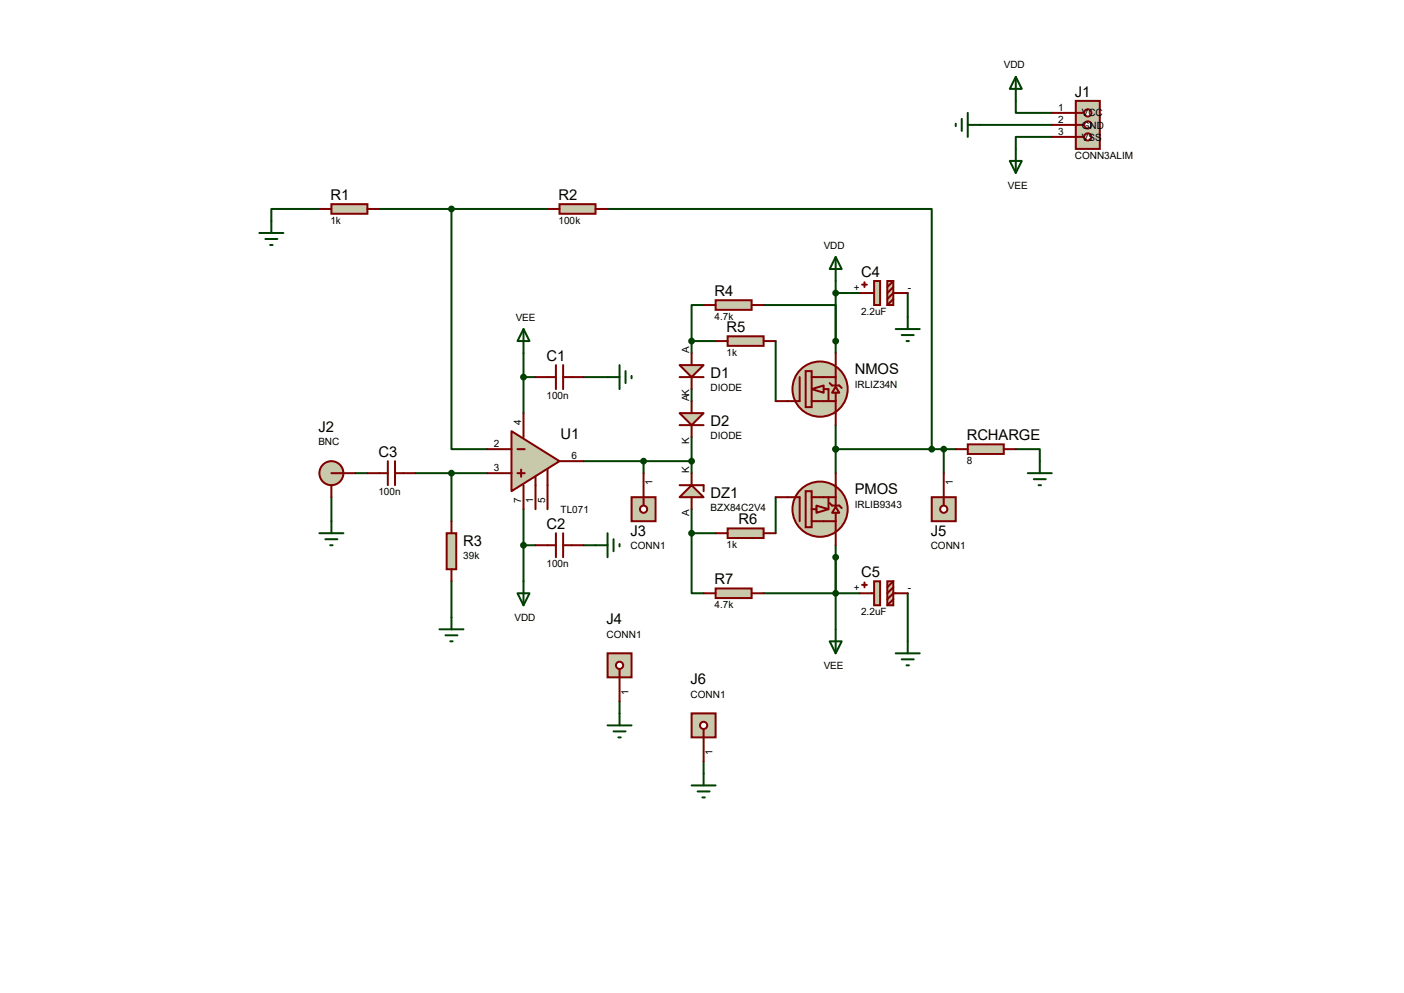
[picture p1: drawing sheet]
<svg xmlns="http://www.w3.org/2000/svg" width="297mm" height="210mm" viewBox="0 0 297 210" stroke-linecap="round" stroke-linejoin="round" font-family="sans-serif">
<path d="M176.8 89.9v10.2M214.9 95h5.1v2.5" fill="none" stroke="#004000" stroke-width=".42"/>
<circle cx="176.8" cy="95" r=".21" fill="#004000"/>
<g fill="none" stroke="#004000" stroke-width=".42">
<path d="M207.3 26.4h15.2M214.9 21.3v2.6h7.6M222.5 29h-7.6v2.5M67.6 44.2h-10.2v2.5M80.3 44.2h35.5M95.5 44.2v50.8h7.6M128.5 44.2h68.6v50.8M176.8 59.4v15.3M110.7 79.8h2.6M110.7 74.7v12.7M123.4 79.8h5.1M146.3 72.1v2.6"/>
<path d="M146.3 72.1h5.1M148.8 64.5h-2.5v7.6M161.5 64.5h15.3v7.6M164.1 72.1v12.7M176.8 62h5.1M192 62v5.1M123.4 97.5h22.9M136.1 97.5v2.6M146.3 82.3v2.5M146.3 92.5v7.6M176.8 95h25.4M199.6 95v5.1"/>
<path d="M70.1 105.2v5M75.2 100.1h2.5M87.9 100.1h15.2M95.5 100.1v10.1M110.7 115.3h2.6M110.7 107.7v15.2M123.4 115.3h2.6M146.3 112.8v12.7h2.5M146.3 107.7v5.1M146.3 112.8h5.1M164.1 105.2v7.6M176.8 117.9v7.6h-15.3"/>
<path d="M176.8 115.3v17.8M95.5 122.9v7.7M176.8 125.5h5.1M192 125.5v10.1M131.1 148.3v2.6M148.8 161v2.6"/>
</g>
<path d="M204.7 94h7.6v2h-7.6z" fill="#c8c8aa" stroke="#800000" stroke-width=".42"/>
<path d="M202.2 95h2.5M212.3 95h2.6" fill="none" stroke="#800000" stroke-width=".42"/>
<g fill="#c8c8aa" stroke="#800000" stroke-width=".42">
<path d="M171.7 82.3l2.5-.8v1.6z"/>
<path d="M170.4 78.5h1.3v7.6h-1.3z"/>
<circle cx="173.5" cy="82.3" r="5.8"/>
</g>
<path d="M169.2 79.8v5h-2.6M171.7 79.8h5.1M171.7 84.8h5.1M174.2 82.3h1.1v2.5" fill="none" stroke="#800000" stroke-width=".42"/>
<path d="M176.8 81.8l.7 1.3h-1.5z" fill="#c8c8aa" stroke="#800000" stroke-width=".42"/>
<path d="M176.8 74.7v2.5M176.8 77.5v4M164.1 84.8h2.5M175.5 81l.5 .5h1.5l.6 .5M176.8 83.1v6.8" fill="none" stroke="#800000" stroke-width=".42"/>
<g fill="#c8c8aa" stroke="#800000" stroke-width=".42">
<path d="M172.7 106.9l2.6 .8-2.6 .8z"/>
<path d="M170.4 103.9h1.3v7.6h-1.3z"/>
<circle cx="173.5" cy="107.7" r="5.8"/>
</g>
<path d="M166.6 105.2h2.6v5M171.7 105.2h5.1M171.7 110.2h5.1M171.7 107.7h1M175.3 105.2v2.5" fill="none" stroke="#800000" stroke-width=".42"/>
<path d="M176.8 107.2l.7 1.3h-1.5z" fill="#c8c8aa" stroke="#800000" stroke-width=".42"/>
<path d="M164.1 105.2h2.5M175.5 106.4l.5 .5h1.5l.6 .5M176.8 100.1v6.8M176.8 108.5v4M176.8 112.8v2.5" fill="none" stroke="#800000" stroke-width=".42"/>
<path d="M220 97.5v2.6M217.4 100.1h5.1M218.7 101.3h2.5M219.7 102.6h.5" fill="none" stroke="#004000" stroke-width=".42"/>
<circle cx="176.8" cy="95" r=".51" fill="#004000" stroke="#004000" stroke-width=".42"/>
<path d="M143.8 87.4h5l-2.5 2.5z" fill="#c8c8aa" stroke="#800000" stroke-width=".42"/>
<path d="M143.8 89.9h5M146.3 84.8v2.6M146.3 89.9v2.6" fill="none" stroke="#800000" stroke-width=".42"/>
<path d="M143.8 105.2l2.5-2.6 2.5 2.6z" fill="#c8c8aa" stroke="#800000" stroke-width=".42"/>
<path d="M143.8 102.6h5v1.3M146.3 100.1v2.5M146.3 105.2v2.5" fill="none" stroke="#800000" stroke-width=".42"/>
<path d="M143.8 77.2h5l-2.5 2.6z" fill="#c8c8aa" stroke="#800000" stroke-width=".42"/>
<path d="M143.8 79.8h5M146.3 74.7v2.5M146.3 79.8v2.5" fill="none" stroke="#800000" stroke-width=".42"/>
<path d="M151.4 124.5h7.6v2h-7.6z" fill="#c8c8aa" stroke="#800000" stroke-width=".42"/>
<path d="M148.8 125.5h2.6M159 125.5h2.5" fill="none" stroke="#800000" stroke-width=".42"/>
<path d="M151.4 63.5h7.6v2h-7.6z" fill="#c8c8aa" stroke="#800000" stroke-width=".42"/>
<path d="M148.8 64.5h2.6M159 64.5h2.5" fill="none" stroke="#800000" stroke-width=".42"/>
<circle cx="176.8" cy="117.9" r=".51" fill="#004000" stroke="#004000" stroke-width=".42"/>
<path d="M153.9 71.1h7.6v2.1h-7.6z" fill="#c8c8aa" stroke="#800000" stroke-width=".42"/>
<path d="M151.4 72.1h2.5M161.5 72.1h2.6" fill="none" stroke="#800000" stroke-width=".42"/>
<path d="M153.9 111.8h7.6v2h-7.6z" fill="#c8c8aa" stroke="#800000" stroke-width=".42"/>
<path d="M151.4 112.8h2.5M161.5 112.8h2.6" fill="none" stroke="#800000" stroke-width=".42"/>
<g fill="#004000" stroke="#004000" stroke-width=".42">
<circle cx="146.3" cy="72.1" r=".51"/>
<circle cx="146.3" cy="112.8" r=".51"/>
</g>
<path d="M176.8 54.4l1.3 2.5h-2.6zM176.8 54.4v5M175.5 135.6h2.6l-1.3 2.6zM176.8 133.1v5.1" fill="none" stroke="#004000" stroke-width=".42"/>
<path d="M94.5 112.8h2v7.6h-2z" fill="#c8c8aa" stroke="#800000" stroke-width=".42"/>
<path d="M82 97.5v5.1M83.6 97.5v5.1M77.7 100.1h4.3M83.6 100.1h4.3M95.5 110.2v2.6M95.5 120.4v2.5" fill="none" stroke="#800000" stroke-width=".42"/>
<path d="M118.4 43.2h7.6v2h-7.6z" fill="#c8c8aa" stroke="#800000" stroke-width=".42"/>
<path d="M115.8 44.2h2.6M126 44.2h2.5" fill="none" stroke="#800000" stroke-width=".42"/>
<path d="M70.1 43.2h7.6v2h-7.6z" fill="#c8c8aa" stroke="#800000" stroke-width=".42"/>
<path d="M67.6 44.2h2.5M77.7 44.2h2.6" fill="none" stroke="#800000" stroke-width=".42"/>
<path d="M54.9 49.3h5M56.1 50.5h2.6M57.1 51.8h.6M57.4 46.7v2.6M93 133.1h5M94.2 134.4h2.6M95.2 135.6h.6M95.5 130.6v2.5" fill="none" stroke="#004000" stroke-width=".42"/>
<g fill="#004000" stroke="#004000" stroke-width=".42">
<circle cx="197.1" cy="95" r=".51"/>
<circle cx="95.5" cy="44.2" r=".51"/>
<circle cx="95.5" cy="100.1" r=".51"/>
<circle cx="146.3" cy="97.5" r=".51"/>
</g>
<path d="M108.2 91.2l10.2 6.3-10.2 6.4z" fill="#c8c8aa" stroke="#800000" stroke-width=".42"/>
<path d="M103.1 95h5.1M109.5 95h1.5M110.2 99.3v1.5M110.7 87.4v5.1M115.8 99.3v8.4M118.4 97.5h5M103.1 100.1h5.1M109.5 100.1h1.5M110.7 102.6v5.1M113.3 100.8v6.9" fill="none" stroke="#800000" stroke-width=".42"/>
<path d="M110.7 69.6l1.3 2.5h-2.5zM110.7 69.6v5.1M109.5 125.5h2.5l-1.3 2.5zM110.7 122.9v5.1" fill="none" stroke="#004000" stroke-width=".42"/>
<path d="M227.6 21.3h5.1v10.2h-5.1z" fill="#c8c8aa" stroke="#800000" stroke-width=".42"/>
<path d="M227.6 23.9h1.8" fill="none" stroke="#800000" stroke-width=".42"/>
<circle cx="230.1" cy="23.9" r=".76" fill="#fff" stroke="#800000" stroke-width=".42"/>
<path d="M227.6 26.4h1.8" fill="none" stroke="#800000" stroke-width=".42"/>
<circle cx="230.1" cy="26.4" r=".76" fill="#fff" stroke="#800000" stroke-width=".42"/>
<path d="M227.6 29h1.8" fill="none" stroke="#800000" stroke-width=".42"/>
<circle cx="230.1" cy="29" r=".76" fill="#fff" stroke="#800000" stroke-width=".42"/>
<path d="M222.5 23.9h5.1M222.5 26.4h5.1M222.5 29h5.1" fill="none" stroke="#800000" stroke-width=".42"/>
<path d="M214.9 16.3l1.3 2.5h-2.6zM214.9 16.3v5M202.2 26.2v.5M203.5 25.1v2.6M204.7 26.4h2.6M204.7 23.9v5.1M213.6 34h2.6l-1.3 2.6zM214.9 31.5v5.1" fill="none" stroke="#004000" stroke-width=".42"/>
<g fill="#c8c8aa" stroke="#800000" stroke-width=".42">
<path d="M184.9 122.9h1.3v5.1h-1.3z"/>
<path d="M187.7 122.9h1.3v5.1h-1.3z"/>
</g>
<path d="M181.9 125.5h3M182.4 123.7h1M182.9 123.2v1M189 122.9l-1.3 1.3M189 124.2l-1.3 1.3M189 126.7l-1.3 1.3M192 125.5h-3l-1.3 1.2" fill="none" stroke="#800000" stroke-width=".42"/>
<g fill="#c8c8aa" stroke="#800000" stroke-width=".42">
<path d="M184.9 59.4h1.3v5.1h-1.3z"/>
<path d="M187.7 59.4h1.3v5.1h-1.3z"/>
</g>
<g fill="none" stroke="#800000" stroke-width=".42">
<path d="M182.9 59.7v1M189 59.4l-1.3 1.3M113.3 79.8h4.3M117.6 77.2v5.1M119.1 77.2v5.1M119.1 79.8h4.3M181.9 62h3M182.4 60.2h1M189 60.7l-1.3 1.3M189 63.2l-1.3 1.3M192 62h-3l-1.3 1.2M113.3 115.3h4.3"/>
<path d="M117.6 112.8v5.1M119.1 112.8v5.1M119.1 115.3h4.3"/>
</g>
<circle cx="70.1" cy="100.1" r="2.54" fill="#c8c8aa" stroke="#800000" stroke-width=".42"/>
<path d="M70.1 100.1h5.1M70.1 102.6v2.6" fill="none" stroke="#800000" stroke-width=".42"/>
<path d="M67.6 112.8h5M68.8 114h2.6M69.8 115.3h.6M70.1 110.2v2.6" fill="none" stroke="#004000" stroke-width=".42"/>
<path d="M133.6 105.2h5.1v5h-5.1z" fill="#c8c8aa" stroke="#800000" stroke-width=".42"/>
<path d="M136.1 105.2v1.7" fill="none" stroke="#800000" stroke-width=".42"/>
<circle cx="136.1" cy="107.7" r=".76" fill="#fff" stroke="#800000" stroke-width=".42"/>
<path d="M136.1 100.1v5.1" fill="none" stroke="#800000" stroke-width=".42"/>
<path d="M128.5 138.2h5.1v5.1h-5.1z" fill="#c8c8aa" stroke="#800000" stroke-width=".42"/>
<path d="M131.1 141.5v1.8" fill="none" stroke="#800000" stroke-width=".42"/>
<circle cx="131.1" cy="140.7" r=".76" fill="#fff" stroke="#800000" stroke-width=".42"/>
<path d="M131.1 143.3v5" fill="none" stroke="#800000" stroke-width=".42"/>
<g fill="#004000" stroke="#004000" stroke-width=".42">
<circle cx="176.8" cy="72.1" r=".51"/>
<circle cx="176.8" cy="125.5" r=".51"/>
<circle cx="110.7" cy="115.3" r=".51"/>
<circle cx="110.7" cy="79.8" r=".51"/>
<circle cx="136.1" cy="97.5" r=".51"/>
</g>
<g fill="none" stroke="#004000" stroke-width=".42">
<path d="M128.5 79.8h2.6M131.1 77.2v5.1M132.3 78.5v2.5M133.6 79.5v.5M189.5 69.6h5.1M190.8 70.9h2.5M191.8 72.1h.5M192 67.1v2.5M126 115.3h2.5M128.5 112.8v5.1M129.8 114v2.6M131.1 115.1v.5"/>
<path d="M189.5 138.2h5.1M190.8 139.4h2.5M192 135.6v2.6M128.5 153.4h5.1M129.8 154.7h2.5M130.8 156h.5M131.1 150.9v2.5M191.8 140.7h.5"/>
</g>
<path d="M197.1 105.2h5.1v5h-5.1z" fill="#c8c8aa" stroke="#800000" stroke-width=".42"/>
<path d="M199.6 105.2v1.7" fill="none" stroke="#800000" stroke-width=".42"/>
<circle cx="199.6" cy="107.7" r=".76" fill="#fff" stroke="#800000" stroke-width=".42"/>
<path d="M199.6 100.1v5.1" fill="none" stroke="#800000" stroke-width=".42"/>
<circle cx="199.6" cy="95" r=".51" fill="#004000" stroke="#004000" stroke-width=".42"/>
<path d="M146.3 150.9h5.1v5.1h-5.1z" fill="#c8c8aa" stroke="#800000" stroke-width=".42"/>
<path d="M148.8 154.2v1.8" fill="none" stroke="#800000" stroke-width=".42"/>
<circle cx="148.8" cy="153.4" r=".76" fill="#fff" stroke="#800000" stroke-width=".42"/>
<path d="M148.8 156v5" fill="none" stroke="#800000" stroke-width=".42"/>
<path d="M146.3 166.1h5.1M147.6 167.4h2.5M148.6 168.7h.5M148.8 163.6v2.5" fill="none" stroke="#004000" stroke-width=".42"/>
<circle cx="176.8" cy="62" r=".51" fill="#004000" stroke="#004000" stroke-width=".42"/>
<g font-size="3.1">
<text x="227.4" y="20.4">J1</text>
<text x="69.9" y="42.3">R1</text>
<text x="118.2" y="42.3">R2</text>
<text x="182.2" y="58.5">C4</text>
<text x="151.2" y="62.6">R4</text>
<text x="153.7" y="70.2">R5</text>
<text x="115.6" y="76.3">C1</text>
<text x="150.3" y="79.8">D1</text>
<text x="180.8" y="79.1">NMOS</text>
<text x="67.4" y="91.3">J2</text>
<text x="118.6" y="92.8">U1</text>
<text x="150.3" y="90">D2</text>
<text x="204.5" y="93.1">RCHARGE</text>
<text x="80.1" y="96.6">C3</text>
<text x="150.3" y="105.2">DZ1</text>
<text x="180.8" y="104.5">PMOS</text>
<text x="115.6" y="111.9">C2</text>
<text x="133.4" y="113.3">J3</text>
<text x="156.3" y="110.9">R6</text>
<text x="196.9" y="113.3">J5</text>
<text x="98" y="115.4">R3</text>
<text x="151.2" y="123.6">R7</text>
<text x="182.2" y="122">C5</text>
<text x="128.3" y="131.9">J4</text>
<text x="146.1" y="144.6">J6</text>
</g>
<g font-size="2.1">
<text x="212.3" y="14.5">VDD</text>
<text x="223.9" y="23.5">1</text>
<text x="223.9" y="26">2</text>
<text x="223.9" y="28.6">3</text>
<text x="228.9" y="24.6">VCC</text>
<text x="228.9" y="27.2">GND</text>
<text x="228.9" y="29.7">VSS</text>
<text x="227.4" y="33.7">CONN3ALIM</text>
<text x="213.2" y="39.9">VEE</text>
<text x="69.9" y="47.4">1k</text>
<text x="118.2" y="47.4">100k</text>
<text x="174.2" y="52.6">VDD</text>
<text x="180.6" y="61.6">+</text>
<text x="192" y="61.6">-</text>
<text x="109.1" y="67.8">VEE</text>
<text x="151.2" y="67.7">4.7k</text>
<text x="182.2" y="66.7">2.2uF</text>
<text x="145.8" y="74.7" transform="rotate(-90 145.8 74.7)">A</text>
<text x="153.7" y="75.3">1k</text>
<text x="150.3" y="82.8">DIODE</text>
<text x="180.8" y="82">IRLIZ34N</text>
<text x="110.2" y="89.9" transform="rotate(-90 110.2 89.9)">4</text>
<text x="115.6" y="84.5">100n</text>
<text x="145.8" y="84.8" transform="rotate(-90 145.8 84.8)">AK</text>
<text x="67.4" y="94.2">BNC</text>
<text x="104.5" y="94.6">2</text>
<text x="145.8" y="93.9" transform="rotate(-90 145.8 93.9)">K</text>
<text x="150.3" y="92.9">DIODE</text>
<text x="104.5" y="99.7">3</text>
<text x="120.9" y="97.2">6</text>
<text x="145.8" y="100.1" transform="rotate(-90 145.8 100.1)">K</text>
<text x="204.5" y="98.2">8</text>
<text x="80.1" y="104.8">100n</text>
<text x="110.2" y="106.3" transform="rotate(-90 110.2 106.3)">7</text>
<text x="112.8" y="106.3" transform="rotate(-90 112.8 106.3)">1</text>
<text x="115.3" y="106.3" transform="rotate(-90 115.3 106.3)">5</text>
<text x="138" y="102.6" transform="rotate(-90 138 102.6)">1</text>
<text x="180.8" y="107.4">IRLIB9343</text>
<text x="201.5" y="102.6" transform="rotate(-90 201.5 102.6)">1</text>
<text x="118.6" y="108.6">TL071</text>
<text x="145.8" y="109.1" transform="rotate(-90 145.8 109.1)">A</text>
<text x="150.3" y="108.2">BZX84C2V4</text>
<text x="98" y="118.3">39k</text>
<text x="133.4" y="116.2">CONN1</text>
<text x="153.7" y="116">1k</text>
<text x="196.9" y="116.2">CONN1</text>
<text x="115.6" y="120">100n</text>
<text x="180.6" y="125.1">+</text>
<text x="192" y="125.1">-</text>
<text x="108.8" y="131.3">VDD</text>
<text x="151.2" y="128.7">4.7k</text>
<text x="182.2" y="130.2">2.2uF</text>
<text x="128.3" y="134.8">CONN1</text>
<text x="174.2" y="141.5">VEE</text>
<text x="133" y="147" transform="rotate(-90 133 147)">1</text>
<text x="146.1" y="147.5">CONN1</text>
<text x="150.7" y="159.7" transform="rotate(-90 150.7 159.7)">1</text>
</g>
</svg>
